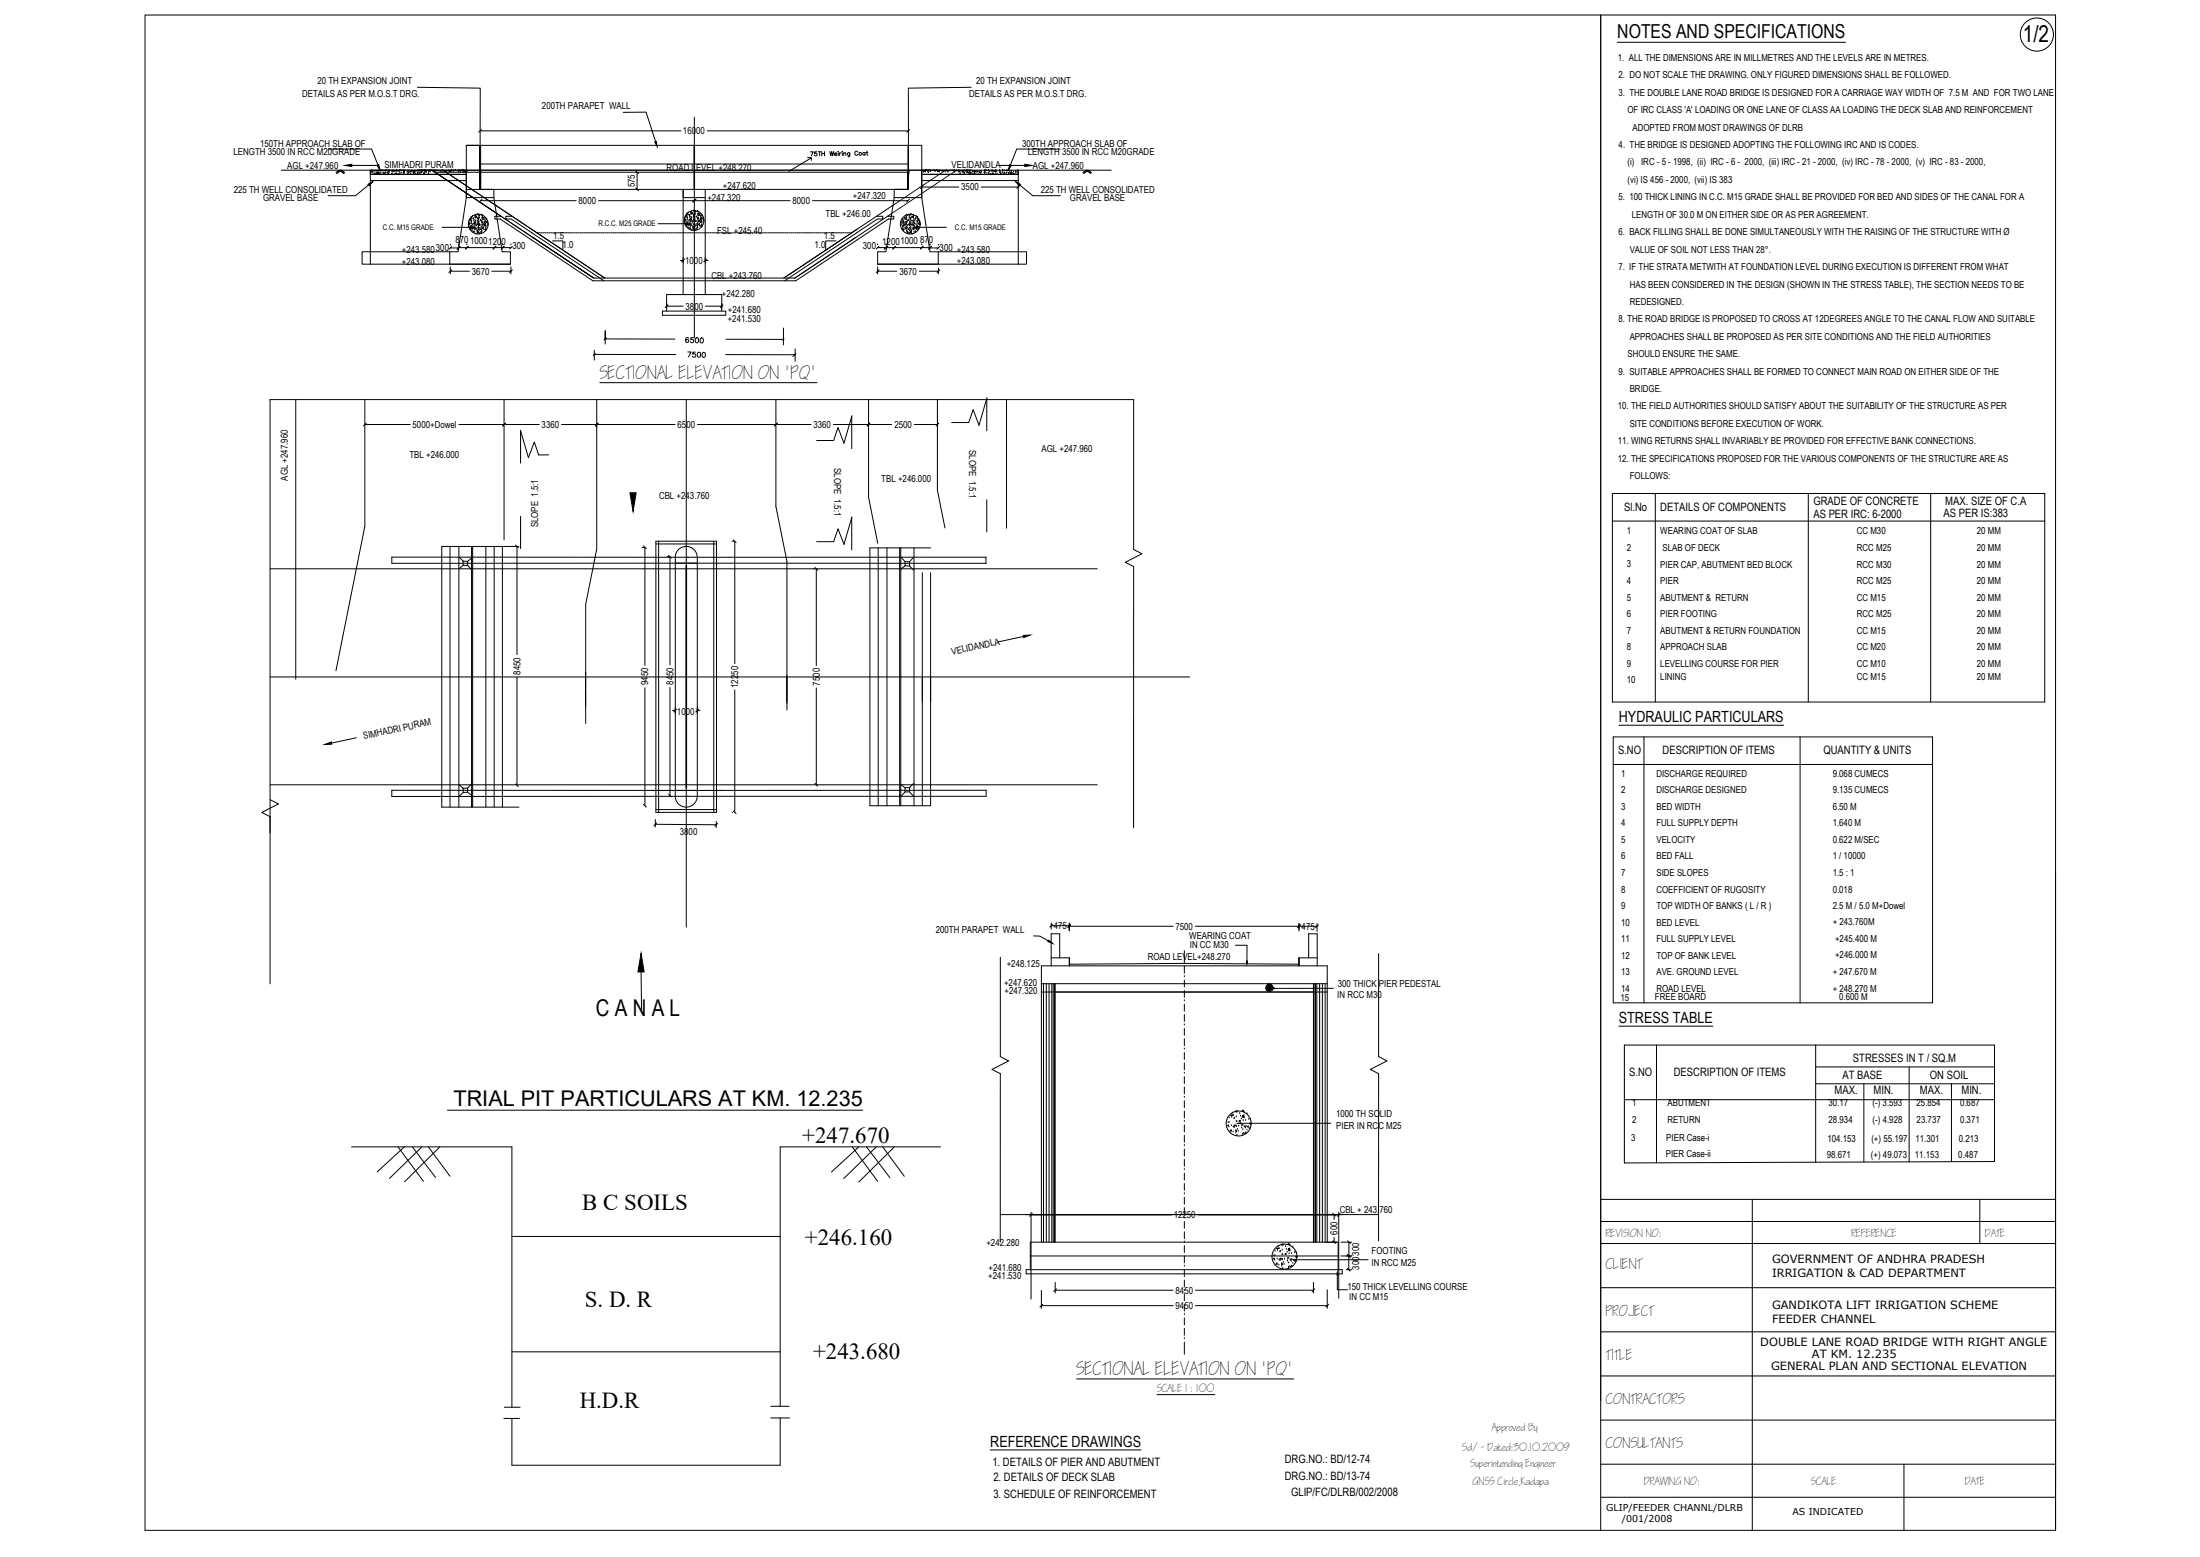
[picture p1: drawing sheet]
<svg xmlns="http://www.w3.org/2000/svg" width="1189mm" height="841mm" viewBox="0 0 1189 841" stroke-linecap="round" stroke-linejoin="round" font-family="sans-serif">
<!-- layer: abutment -->
<g fill="#000" stroke="#000" stroke-width=".54">
<path d="M354 77l1-1v3zM199 100l2-2-2 2zM204 89h1v3zM259 92h1l-1 3zM490 92h1v3zM546 89l-1 3zM549 98l2 2zM340 266h4l-2 10zM567 508l2 2-3-1zM674 519v2zM346 515l2 10h-3zM687 534h2z"/>
<path d="M669 607l1-1v1zM699 680h2v1zM723 687v2h-1z"/>
</g>
<g fill="none" stroke="#000" stroke-width=".54">
<path d="M226 47l34 1-1 44M525 47l-34 1v44M252 79v28M252 79h7v23h1M337 61h12l5 16M375 79v23M375 63v120M152 92h81h1M177 81h24l3 8M182 93l1-1 3 2M182 93l2-1 2 1M186 93l-1-1-3 2"/>
<path d="M199 100l-7 6h-15M200 92v51h-4v-7h4M200 94h.1M201 92h.1M201 93h.1M201 94h.1M202 94h.1M203 94h.1M203 93h.1M204 93h.1M204 94v-1zM204 94h.1"/>
<path d="M205 94h.1M205 93h.1M205 92h.1M206 92h.1M206 94h.1M207 92h.1M207 94h.1M208 92h.1M208 93h.1M208 94h.1M209 93h.1M209 92h.1"/>
<path d="M210 94h.1M210 93h.1M210 92h.1M212 94h.1M212 93h.1M212 92h.1M213 92h.1M213 93h.1M214 94h.1M214 92h.1M214 93h.1M215 92h.1"/>
<path d="M215 94h.1M216 92h-1M216 94h.1M216 92h.1M217 94h.1M217 92h.1M218 93h.1M218 92h.1M218 94h.1M219 93h.1M220 93h.1M220 92h.1"/>
<path d="M220 94h.1M221 94h.1M221 94h-1M221 93h.1M222 93h.1M222 94h.1M223 93h.1M223 92h1zM224 94h.1M224 93h.1M224 92h.1M225 94h.1"/>
<path d="M225 93h.1M226 94h.1M226 92h.1M226 93h1M226 93h.1M226 93l1 1M227 93h-1M227 92h.1M227 94h.1M227 93h1zM228 93h.1M228 92h.1"/>
<path d="M229 92h.1M229 93v1M229 93h.1M230 93h.1M232 94h.1M232 93h.1M232 93v1M233 92h.1M232 92h.1M234 92h.1M234 93h.1M234 93h1"/>
<path d="M235 92h.1M235 93h.1M235 93l1 1M236 92h.1M236 94h1M237 92h.1M237 94l1 1M238 92h.1M238 95h1M238 93h.1M239 92h.1M239 96h1"/>
<path d="M239 93h.1M239 92h1M240 92l1 1M240 96l1 1M240 93h.1M241 93h1M241 97h1M241 93h.1M242 94h.1M242 98h.1M242 92h.1M243 92h.1"/>
<path d="M243 93h.1M243 94v1M243 98v1M244 93h.1M244 95h.1M244 99h.1M244 92h.1M245 95v1M245 99v1M245 92h.1M245 93h.1M246 96h.1"/>
<path d="M246 92h.1M247 97h.1M247 97l1 1M248 92h.1M248 98h1M249 92h.1M249 93h.1M249 99h1M250 92h.1M250 99l1 1M250 93h.1M251 93h.1"/>
<path d="M251 100h1M251 92v1M252 92h.1M252 93h.1M252 92h-52v2h52M436 85h2M438 82h1l-1 2M438 87v-2l-12 8M441 82h-1v1a.8 .8 0 0 1 1 0 .8 .8 0 0 1 0 1 .8 .8 0 0 1-1 0M443 82v2M444 82h-2M444 82v2"/>
<path d="M446 82v2M446 83h-2M448 82l1 2v-2l1 2 1-2M451 83h1a.6 .6 0 0 0-1 0v1h1M453 82h.1M453 83v1M454 83v1M455 83h-1M455 82h.1M455 83v1M456 83h1v1M456 82v2"/>
<path d="M459 82v2l-1 1M459 83a.7 .7 0 0 0-1 0 .7 .7 0 0 0 0 1 .7 .7 0 0 0 1 0M464 82a.8 .8 0 0 0-1 0 .8 .8 0 0 0-1 1 .9 .9 0 0 0 0 1 1.1 1.1 0 0 0 2-1M467 83a.7 .7 0 0 0-1 0 .7 .7 0 0 0 0 1 .7 .7 0 0 0 1 0M467 82v2M468 82h1M468 82l1 1v1M498 93h.1M498 92h52v2h-52M498 92h.1M499 92v1M499 93h.1"/>
<path d="M499 100h.1M500 93h.1M500 99v1M500 92h.1M501 99h-1M501 93h.1M502 93h.1M502 92h.1M502 98h-1M503 92h.1M503 97l-1 1M504 97h-1"/>
<path d="M504 92h.1M505 96h-1M505 92h.1M505 93h.1M506 99l-1 1M506 95l-1 1M506 92h.1M507 93h.1M507 99h-1M507 95h-1M507 92h.1M508 98l-1 1"/>
<path d="M508 94l-1 1M508 93h.1M508 92h.1M508 98h.1M509 94h-1M509 93h.1M509 97h.1M510 93h.1M510 96v1M510 92v1M511 92h.1M511 93h.1"/>
<path d="M511 96h.1M512 93h.1M512 95h.1M512 92h1M513 94v1M514 92h.1M514 94h-1M515 92h.1M515 93l-1 1M515 93h.1M516 92h.1M516 93h.1"/>
<path d="M516 93h-1M517 92h.1M518 92h.1M518 93h.1M519 93h.1M519 93v1M519 94h.1M520 93h.1M521 93h.1M521 93v1M521 92h.1M522 93h.1"/>
<path d="M522 92h.1M523 92h.1M523 93h.1M523 94h.1M524 92h.1M524 93v1M524 93h.1M524 92h-7h-1M525 92h.1M525 94h.1M526 93h.1M526 94h.1"/>
<path d="M526 92h.1M527 93h.1M527 94h.1M527 92h.1M528 93h.1M528 94h.1M529 93h.1M530 94h.1M530 92h.1M530 93h.1M532 93h.1M532 92h.1"/>
<path d="M532 94h.1M533 92h.1M533 94h.1M534 92h.1M534 94h.1M535 92v1M535 94h.1M536 92h.1M536 93h.1M536 94h.1M537 94h.1M537 93h.1"/>
<path d="M537 92h.1M538 93h.1M538 94h.1M538 92h.1M539 93h.1M539 94h.1M540 93h.1M540 92h.1M541 93h.1M541 94h.1M542 92h.1M542 93h.1"/>
<path d="M542 94h1M543 92h.1M543 93h.1M543 94h.1M544 92h.1M544 94h.1M545 92h.1M545 94h.1M546 92h.1M546 93h.1M546 94h.1M546 93l1 1z"/>
<path d="M547 93h.1M547 94h.1M548 94h.1M548 93h.1M549 93h.1M549 94h.1M550 93h.1M550 92h.1M550 94h.1M551 100l7 6h15M573 81h-24l-3 8M585 93l2-1 2 2"/>
<path d="M585 93l3-1 2 1M590 93l-2-1-2 2M601 92h-51v51h5v-7h-5M246 100h.1M247 101h.1M247 101l1 1M248 102h1M249 103h1M250 103l1 1M251 104h1M252 104l1 1M252 100l1 1"/>
<path d="M253 105h1M253 101h1M253 120h.1M254 119h.1M254 106h1M254 102h1M254 118h.1M255 118h.1M255 119h.1M255 120h.1M255 117h.1M255 106l1 1"/>
<path d="M255 102l1 1M256 118h.1M256 107h.1M256 103h.1M256 119h.1M257 119h.1M257 118h.1M257 117h.1M257 107v1M257 103v1M257 120h.1M258 117h-1z"/>
<path d="M258 117h-1M258 108v1M258 104v1M258 120h.1M258 116h.1M258 119h.1M258 118h.1M259 118h-1M259 119h.1M259 109h.1M259 105h.1M259 118h.1"/>
<path d="M259 116h.1M259 117h.1M260 119h.1M260 109v1M260 105v1M260 116h.1M260 120h.1M260 118h.1M260 110h1M260 106h1M260 116h1M261 118h.1"/>
<path d="M261 120h.1M261 119h.1M261 117h.1M261 116h.1M261 118l1-1zM261 111h1M261 107h1M262 119h.1M262 120h.1M262 111l1 1M262 107l1 1M263 120h.1"/>
<path d="M263 118h.1M263 119h.1M263 112h1M263 108h1M264 108l1 1M264 112l1 1M265 109l1 1M265 113h1M266 110h1M266 114h1M267 110l1 1M267 114l1 1"/>
<path d="M268 111h.1M268 115h1M370 119h.1M370 118h.1M370 119l1-1zM370 117h.1M371 117h.1M371 116h.1M371 119h.1M371 118h.1M371 115h.1M372 119h.1"/>
<path d="M372 115h.1M372 116h.1M373 119h.1M373 117h.1M373 118h.1M373 120h.1M373 116h.1M373 115h.1M374 119h.1M374 118h.1M374 115h.1M375 119h-1z"/>
<path d="M375 118h.1M375 114h.1M375 119h.1M375 117h.1M375 116h.1M375 120h.1M376 118h.1M376 120h-1M376 120h.1M376 115h.1M376 119h.1M376 116h.1"/>
<path d="M376 114h.1M376 117h.1M377 120h.1M377 114h.1M377 118h.1M377 116h.1M377 119h.1M377 117h.1M377 115h.1M378 120h.1M378 118h.1M378 116h.1"/>
<path d="M378 119h.1M378 116v-1zM379 118h.1M379 117h.1M379 120h.1M379 119h.1M379 116h.1M380 118h.1M380 120h.1M380 119h.1M381 102v57h-12v-57v5h12M482 115h.1"/>
<path d="M482 111h.1M483 114v1M483 110v1M484 114h.1M484 110h.1M485 113h.1M485 109v1M486 112v1M486 108v1M487 112h.1M487 108h.1M488 119h.1"/>
<path d="M488 118h.1M488 120h.1M488 111l-1 1M488 107l-1 1M489 117v1zM489 111h-1M489 107h-1M489 118h.1M490 118h.1M490 116h.1M490 117h.1M490 119h.1"/>
<path d="M490 120h.1M490 110h-1M490 106h-1M491 119h.1M491 102h.1M491 109l-1 1M491 105l-1 1M491 101v-22h7v28M491 116h.1M491 118h.1M491 117h.1M492 118h.1"/>
<path d="M492 116h.1M492 119h.1M492 109h-1M492 105h-1M492 120h.1M493 108l-1 1M493 104l-1 1M493 117h.1M493 119h.1M494 120h.1M494 117h.1M494 118h.1"/>
<path d="M494 107l-1 1M494 103l-1 1M494 119h.1M495 107h-1M495 103h-1M495 118h.1M495 117h.1M495 106v1M495 102v1M496 118h.1M496 119h.1M496 120h.1"/>
<path d="M496 117h.1M496 106h.1M496 102h.1M497 119h.1M497 120h.1M497 105h.1M497 101h.1M498 104v1M498 100v1M499 104h.1M500 103v1M501 103h-1"/>
<path d="M502 102h-1M503 101l-1 1M504 101h-1M505 100h-1M253 121h.1M254 121h-1M254 120h.1M254 121h.1M254 123h.1M254 120v1zM254 124h.1M255 123h.1"/>
<path d="M255 122h.1M255 125h.1M255 121h.1M255 124h.1M256 123h.1M256 125h.1M256 121h.1M256 124h.1M256 122h.1M257 126h.1M257 124h.1M257 123h.1"/>
<path d="M257 122h.1M257 121h.1M258 122h.1M258 124h.1M258 125h.1M258 126h.1M258 121h.1M258 123h.1M259 123h.1M259 121h.1M259 120h.1M259 122h.1"/>
<path d="M259 125h.1M259 126h.1M259 124h.1M260 124h.1M260 126h.1M260 123h.1M260 122h.1M260 125h.1M261 121h.1M261 124h.1M261 122h.1M261 123h.1"/>
<path d="M262 121h.1M262 122h.1M262 124h.1M262 125h.1M262 123h.1M263 124h.1M263 122h.1M263 121h.1M290 126h1M291 126h1M292 126h1M293 126h1"/>
<path d="M294 126h1M296 126h.1M297 126h.1M298 126h.1M299 130h5v5M299 126h1M300 126h1M301 126h1M302 126h1M303 126h1M304 126h1M306 126h.1"/>
<path d="M307 126h.1M308 126h1M309 126h1M310 126h1M311 126h1M312 126h1M313 126h1M314 126h1M316 126h.1M317 126h.1M318 126h1M319 126h1"/>
<path d="M320 126h1M321 126h1M322 126h1M323 126h1M325 126h.1M326 126h.1M327 126h1M328 126h1M329 126h1M330 126h1M331 126h1M332 126h1"/>
<path d="M333 126h1M335 126h.1M336 126h.1M337 126h1M338 126h1M339 126h1M340 126h1M341 126h1M342 126h1M344 126h.1M345 126h.1M346 126h1"/>
<path d="M347 126h1M348 126h1M349 126h1M350 126h1M351 126h1M352 126h1M354 126h.1M355 126h.1M356 126h1M357 126h1M358 126h1M359 126h1"/>
<path d="M360 126h1M361 126h1M363 126h.1M364 126h.1M365 126h1M366 126h1M367 126h1M368 126h1M369 126h1M370 126h1M371 121h.1M371 122h.1"/>
<path d="M371 120h.1M371 123h.1M371 126h1M372 122h.1M372 120h.1M372 121h.1M372 123h.1M373 126h.1M373 122h.1M373 124h.1M373 121h.1M374 126h.1"/>
<path d="M374 124h.1M374 122h.1M374 120h.1M374 123h.1M375 124h.1M375 122v1M375 123h.1M375 121h.1M375 126h1M375 124v-1zM375 122h.1M376 123h.1"/>
<path d="M376 121h.1M376 124h.1M376 126h1M376 122h.1M377 121h.1M377 124h.1M377 123h.1M377 122h.1M377 126h1M378 121h.1M378 122h.1M378 126h1"/>
<path d="M379 122h.1M379 123h.1M379 121h.1M379 126h1M380 126h1M382 126h.1M383 126h.1M384 126h.1M385 126h1M386 126h1M387 126h1M388 126h1"/>
<path d="M389 126h1M390 126h1M392 126h.1M393 126h.1M394 126h1M395 126h1M396 126h1M397 126h1M398 126h1M399 126h1M401 126h.1M402 126h.1"/>
<path d="M403 126h.1M404 126h1M405 126h1M406 126h1M407 126h1M408 126h1M409 126h1M411 126h.1M412 126h.1M413 126h1M414 126h1M415 126h1"/>
<path d="M416 126h1M417 126h1M418 126h1M420 126h.1M421 126h.1M422 126h1M423 126h1M424 126h1M425 126h1M426 126h1M427 126h1M428 126h1"/>
<path d="M430 126h.1M431 126h.1M432 126h1M433 126h1M434 126h1M435 126h1M436 126h1M437 126h1M439 126h.1M440 126h.1M441 126h1M442 126h1"/>
<path d="M443 126h1M444 126h1M445 126h1M446 126h1M447 126h1M449 126h.1M450 126h.1M451 126h1M452 130h-6v5M452 126h1M453 126h1M454 126h1"/>
<path d="M455 126h1M456 126h1M458 126h.1M459 126h.1M460 126h.1M487 121h.1M487 122h.1M487 120h.1M488 124h.1M488 122h.1M488 121h.1M488 123h.1"/>
<path d="M488 125h.1M488 122h1zM489 121h.1M489 124h.1M489 122h.1M489 123h.1M489 120h.1M490 122h.1M490 124h.1M490 121h.1M490 123h.1M490 125h.1"/>
<path d="M490 126h.1M491 126h.1M491 124h.1M491 122h.1M491 121h.1M491 123h.1M492 125h.1M492 123h.1M492 125v1zM492 121h.1M492 124h.1M492 126h.1"/>
<path d="M492 121h1zM493 125h.1M493 122h.1M493 124h.1M493 121h.1M493 126h.1M494 124h.1M494 122h.1M494 123h.1M494 126h.1M494 121h.1M495 121h.1"/>
<path d="M495 125h.1M495 123h.1M495 124h.1M495 122h.1M496 121h.1M496 122h.1M496 123h.1M496 125h.1M496 124h.1M496 120l1 1zM497 121h.1M429 150h1"/>
<path d="M423 177v9M321 189v6M321 191l44 1M322 191l-1 1M328 183l-2 1M365 183h-38v-4v7M392 192h38M392 183h31M424 183l-1 1M430 188v7M430 191l-2 2M160 216v151"/>
<path d="M197 216v68l-15 78M272 216v76M322 216v81l-6 29v65M324 207h118M371 216v285M419 216v58l6 29v81M469 216v53l5 24M507 216v49l4 20M533 215v18M533 215l-4 15-3-9-3 7h-9M544 216v69M281 232l5 15 3-8 2 7h6"/>
<path d="M281 233v17M460 225v17M460 225l-4 14-3-8-3 7h-9M281 279v17M460 280v17M460 279l-4 15-3-8-3 7h-9M533 270v17M243 295v141M248 295v141M255 295v141M263 295v141M267 295v141"/>
<path d="M271 295v141M280 295h-41v141h41M354 292h33v147h-33zM354 294h33M356 292v147M386 292v147M475 296v139M479 296v139M486 296v139M487 296v139M494 296v139M503 296h-33v139h33v-126"/>
<path d="M146 307h447M248 301l2 2M250 305v-2h3v2M250 305h3M250 305l-2 2M253 305l2 3M255 301l-2 2M365 301a6 6 0 0 1 6-6 6 6 0 0 1 6 6v3M365 304h12v61M365 301v129M371 306v120M487 301l2 2v3"/>
<path d="M489 306h3M489 306l-2 1M489 303h3v3M492 306l2 2M494 301l-2 2M498 309v126M533 301v3M533 301h-321v3h321M255 345h.1M146 366h497M377 366v61h-12M255 386h.1"/>
<path d="M146 432l4 2-9 5 5 2M146 424h447M212 427h321v3h-321zM248 424l2 2M250 428l-2 2M253 426v2h-3v-2M253 426h-3M253 428l2 2M255 423l-2 3M354 437h33M377 427v3a6 6 0 0 1-6 6 6 6 0 0 1-6-6M487 424l2 2"/>
<path d="M489 426v2l-2 2M492 425v3h-3M492 425l-3 1M492 428l2 2M494 423l-2 2M613 447v-141l-5-2 9-5-4-2v-81h-467v315M541 517v54l4 2-9 5 5 2v91M559 506h3l5 2M568 517h10v5M573 517v-13h-5v18M640 514v6M668 511h6v8"/>
<path d="M702 517v5v-5h10M707 517v-13h5v18M745 515v56l4 2-9 5 5 2v90M346 525l1 20M563 536h154M563 531h154M564 531v140M565 531v140M567 531v140M568 531v140M569 531v140M570 531v140"/>
<path d="M578 521l62-1 62 1M640 528h.1M640 522v4M640 529v4M640 535v4M684 534h.1M684 533h.1M685 534h.1M685 533h.1M685 532h.1M685 535h.1M686 532h.1"/>
<path d="M686 535h.1M686 532h-1M686 534h.1M686 533h.1M686 534h1M687 534h.1M687 533h.1M687 535h.1M687 532v1M687 532h.1M710 531v140M711 531v140"/>
<path d="M712 531v140M713 531v140M715 531v140M716 531v140M721 534h-32M640 541h.1M640 554h.1M640 542v4M640 548v4M640 555v4M640 567h.1M640 580h.1"/>
<path d="M640 561v4M640 569v3M640 574v4M640 593h.1M640 582v3M640 587v4M640 595v3M640 606h.1M640 619h.1M640 600v4M640 608v3M640 613v4"/>
<path d="M663 608h1zM664 606h.1M664 609h.1M664 604h.1M665 602h1zM665 610v1zM665 608h.1M666 604h.1M666 601h.1M666 611h.1M666 602h.1M666 609h.1"/>
<path d="M667 604h.1M667 608h.1M667 609h.1M668 601h.1M668 611h.1M668 612h.1M668 608h.1M668 606h.1M668 603h.1M668 609h.1M668 600h.1M668 613h.1"/>
<path d="M669 601h.1M669 610h.1M669 611h.1M669 608h.1M670 605h.1M670 601h.1M670 606h.1M670 603h.1M670 607h49M671 604h.1M671 609h.1M671 608h.1"/>
<path d="M671 600h.1M671 600h1M672 613h.1M672 603h.1M672 610h.1M672 608h.1M672 603h-1zM672 605h.1M672 612h.1M672 600h.1M672 603v1zM672 601h.1"/>
<path d="M673 608l-1 1zM673 609h.1M673 605h.1M673 611v1zM673 608h.1M674 610h.1M674 602h.1M674 608h1zM675 605h.1M675 609h.1M675 610h.1M676 607h.1"/>
<path d="M676 605h.1M676 608h.1M640 632h.1M640 621v3M640 626v4M640 634v3M640 639v4M1078 627l-200 1M541 656h204M640 645h.1M640 658h.1M640 647v3"/>
<path d="M640 652v4M640 660v3M557 678h166M563 671v-149h154v149M640 671h.1M640 665v4M640 673v4M640 678v4M688 680h1zM688 678h.1M689 678h.1M689 676h.1"/>
<path d="M690 674h.1M690 675h.1M691 673h.1M691 674h.1M692 676h.1M692 680h.1M692 673h.1M693 678h.1M693 675h.1M693 673h.1M693 672h.1M694 677h1z"/>
<path d="M695 673h.1M695 678h.1M695 675h.1M696 676h.1M696 680h.1M696 672h.1M696 672h1M696 675h.1M696 676l1-1v1zM696 674v1zM697 677h.1M697 672h.1"/>
<path d="M697 675h.1M697 673h.1M698 677h.1M699 674h.1M700 677h.1M700 679h.1M701 679h.1M555 686h170v2h-170zM557 686v-15h166v15M640 684h.1M640 697h.1M640 686v4"/>
<path d="M640 691v4M640 699v4M689 681h.1M689 683l1-1v1zM690 680h.1M691 683h.1M691 681h.1M692 681h.1M693 683h.1M693 684h.1M693 680h.1M693 685h.1"/>
<path d="M693 682h.1M694 683h.1M694 680h.1M696 681h.1M696 685h.1M696 682h.1M697 684h.1M697 680h.1M698 681h.1M698 683v1h-1zM698 680h.1M699 682h.1"/>
<path d="M699 680h.1M700 681h.1M700 682h.1M701 680h38M723 689v8h5M640 710h.1M640 704v4M640 712v4M640 717v4M640 723h.1M640 725v7M582 745h117"/>
<path d="M625 753h31M535 783h82"/>
<circle cx="1101" cy="19" r="9"/>
<circle cx="465" cy="83" r=".7"/>
<circle cx="375" cy="119" r="5"/>
<circle cx="258" cy="121" r="5"/>
<circle cx="492" cy="121" r="5"/>
<circle cx="686" cy="534" r="2"/>
<circle cx="669" cy="607" r="7"/>
<circle cx="694" cy="679" r="7"/>
</g>
<!-- layer: canal -->
<g fill="none" stroke="#000" stroke-width=".54">
<path d="M363 384h2M365 382v3M377 382v3M377 384h1M354 445l33 1M354 443v4M387 444v3M716 656h6M721 656v3M716 671h6M721 668v3M725 671h5"/>
<path d="M725 678h5M729 678v8M729 671v7M728 686h2"/>
</g>
<!-- layer: 0 -->
<g fill="none" stroke="#000" stroke-width=".54">
<path d="M865 8v819M874 23h123M252 79h7M260 70l-1 1M375 79h-115v23v-9M375 79h116v23v-9M492 70l-2 1M200 94h52M200 98h52M228 92h289M235 93h256v9M239 92l88 58-59-39"/>
<path d="M252 93v14h15v-5h-15M259 89h232M259 93v9M344 92l1 2M498 92v15h-15v-5h8M498 94h52M498 98h52M252 107l-4 29h-48M260 102h231M260 108l-1 1M267 107l4 29h5v7h-76M268 115l-35-23 88 58h108"/>
<path d="M269 115l52 35M271 117h-4v1h3l50 34h110l50-34h3v-1h-3M277 117h-4v1h3l50 34M344 102l1 1M376 108l-2 1M376 108l-1 1M474 117h3v1h-3l-50 34M482 115l-52 35M482 111l-58 39M483 107l-4 29h-5v7h76M483 102h8M491 108l-1 1"/>
<path d="M498 107l5 29h47M499 100l-2 2M551 100l-1 2M243 136v7M244 133l-1 2M249 133l-2 2 2-2M253 133l-1 2M268 133l-2 2M272 133l-1 2M277 133l-2 2M370 140l-2 1M382 140l-2 1"/>
<path d="M475 133l-1 2M479 133l-1 2M484 133l-2 2M499 133l-2 2M503 133l-1 2 1-2M507 136v7M508 133l-2 2M244 146l-1 1M277 146l-2 1M369 159h-9v9M381 159h9v9M475 146l-1 1"/>
<path d="M508 146l-2 1M358 168h34v2h-34zM361 165l-2 1M391 165l-2 1M198 229l-2 1M273 229l-1 1M323 229l-1 1M420 229l-1 1M470 229l-1 1M507 229l-1 1M871 267h234v112h-234zM895 267v112"/>
<path d="M977 267v112M1043 267v112M279 294l1 2M348 295l1 1M361 300l2 1M396 292l2 1M871 281h234M440 307l2 1M366 383l-2 1M378 383l-2 2M872 398h172v144h-172zM875 392h89"/>
<path d="M888 398v144M973 398v144M872 413h172M279 423l1 2M348 434l1 2M361 429l2 1M396 438l2 2M440 423l2 2M355 445l-2 1M388 445l-2 1M1111 472v355h-1033v-819h1033v819M569 499l-2 2"/>
<path d="M578 499l-1 2M579 500l-2 1M703 500l-2 1M712 500l-1 1M875 554h51M895 565v63M981 576h97M981 565v63M1032 576v52M878 594h200M981 585h97M1007 585v43"/>
<path d="M1055 585v42M190 619h87v141M215 619l14 19M218 619l-14 14M223 619l12 17M228 619l-18 18M231 619l12 16M238 619l-19 19M461 620l13 18M464 620l-15 13M468 620l13 16M474 620l-18 17"/>
<path d="M477 620l12 15M483 620l-19 18M508 619h-86v141M1078 627v-62h-200v63M558 655l-2 2M720 655l2 2M724 655l-1 2M865 660h246M865 648h246M947 648v179M1070 648v24M277 668h145"/>
<path d="M720 670l2 2M728 678l2 1M728 670l2 2M865 672h246M571 696l-2 2M711 696l-2 2M728 685l2 2M865 696h246M564 704l-2 2M718 704l-1 2M865 719h246M277 730h145"/>
<path d="M416 760h10M865 743h246M272 766h9M273 760h8M416 766h11M422 766v25h-145v-25M865 767h246M865 791h246M1029 791v36M865 809h246"/>
</g>
<!-- layer: slab -->
<g fill="none" stroke="#000" stroke-width=".54">
<path d="M259 71h109M382 71h109M344 93v9M260 108h51M323 108h52M375 108h52M439 108h52M498 101h20M530 101h20M243 132h.1M243 134h5M248 132h.1"/>
<path d="M248 134h28M252 132h.1M272 132h.1M276 132h.1M369 139v3M381 139v3M474 132h.1M474 134h29M479 132h.1M498 132h.1M503 132h.1M503 134h4"/>
<path d="M507 132h.1M243 147h11M243 144v4M266 147h10M276 144v4M368 141h1M381 141h2M474 144v4M474 147h11M497 147h10M507 145v3M360 164v3"/>
<path d="M360 165h9M381 165h9M390 164v3M197 229h25M248 229h43M303 229h62M322 231h.1M377 229h61M450 229h32M469 228v1M494 229h13M278 295h1"/>
<path d="M279 295v59M347 296h1M349 296v63M396 292h1M397 292v66M361 301h1M362 301v58M440 307h.1M441 307v53M279 366v58M349 371v64M362 371v59"/>
<path d="M397 373v66M441 372v52M396 439h.1M568 499v3M578 499v4M702 499v4M712 499v4M568 500h10M578 500h56M646 500h66M557 655v47M557 656h76"/>
<path d="M647 656h76M723 655v46M563 697v10M570 693v5M570 697h64M646 697h64M710 693v5M717 697v10M563 705h71M646 705h71"/>
</g>
<!-- layer: pier -->
<path d="M186 89h4v1zM554 89h4l-4 1zM254 122l2 1h-2zM370 120l3 1h-3zM494 123l3-1v1zM553 343h4l-4 1zM175 402l4-1v1z" fill="#000" stroke="#000" stroke-width=".54"/>
<path d="M190 89h14M540 89h14M239 123h15M356 121h14M497 123h14M553 344l-13 3M193 399l-14 2" fill="none" stroke="#000" stroke-width=".54"/>
<!-- layer: TEXT -->
<path d="M242 600h224" fill="none" stroke="#000" stroke-width=".54"/>
<g font-size="12.5">
<text x="1093" y="23">1/2</text>
<text x="322" y="549">C A N A L</text>
</g>
<g font-size="12.4">
<text x="434" y="617">+247.670</text>
<text x="315" y="654">B C SOILS</text>
<text x="435" y="672">+246.160</text>
<text x="316" y="706">S. D. R</text>
<text x="439" y="734">+243.680</text>
<text x="313" y="760">H.D.R</text>
</g>
<text font-size="11.7" x="245" y="597">TRIAL PIT PARTICULARS AT KM. 12.235</text>
<text font-size="10.4" x="874" y="21">NOTES AND SPECIFICATIONS</text>
<g font-size="9.3">
<text x="324" y="205">SECTIONAL ELEVATION ON 'PQ'</text>
<text x="582" y="743">SECTIONAL ELEVATION ON 'PQ'</text>
</g>
<g font-size="8.3">
<text x="875" y="390">HYDRAULIC PARTICULARS</text>
<text x="875" y="553">STRESS TABLE</text>
<text x="535" y="781">REFERENCE DRAWINGS</text>
</g>
<g font-size="7.4">
<text x="868" y="686">CLIENT</text>
<text x="868" y="711">PROJECT</text>
<text x="868" y="734">TITLE</text>
<text x="868" y="758">CONTRACTORS</text>
<text x="868" y="782">CONSULTANTS</text>
</g>
<g font-size="6.6">
<text x="370" y="187">6500</text>
<text x="371" y="194">7500</text>
</g>
<g font-size="6.2">
<text x="878" y="276">Sl.No</text>
<text x="897" y="276">DETAILS OF COMPONENTS</text>
<text x="980" y="273">GRADE OF CONCRETE</text>
<text x="1051" y="273">MAX. SIZE OF C.A</text>
<text x="980" y="280">AS PER IRC: 6-2000</text>
<text x="1050" y="279">AS PER IS:383</text>
<text x="874" y="407">S.NO</text>
<text x="898" y="407">DESCRIPTION OF ITEMS</text>
<text x="985" y="407">QUANTITY &amp; UNITS</text>
<text x="1001" y="574">STRESSES IN T / SQ.M</text>
<text x="880" y="581">S.NO</text>
<text x="904" y="581">DESCRIPTION OF ITEMS</text>
<text x="996" y="583">AT BASE</text>
<text x="1043" y="583">ON SOIL</text>
<text x="991" y="591">MAX.</text>
<text x="1012" y="591">MIN.</text>
<text x="1037" y="591">MAX.</text>
<text x="1060" y="591">MIN.</text>
<text x="694" y="790">DRG.NO.: BD/12-74</text>
<text x="536" y="792">1. DETAILS OF PIER AND ABUTMENT</text>
<text x="537" y="800">2. DETAILS OF DECK SLAB</text>
<text x="694" y="799">DRG.NO.: BD/13-74</text>
<text x="537" y="809">3. SCHEDULE OF REINFORCEMENT</text>
<text x="698" y="808">GLIP/FC/DLRB/002/2008</text>
</g>
<g font-size="6.1">
<text x="958" y="682">GOVERNMENT OF ANDHRA PRADESH</text>
<text x="958" y="690">IRRIGATION &amp; CAD DEPARTMENT</text>
<text x="958" y="707">GANDIKOTA LIFT IRRIGATION SCHEME</text>
<text x="958" y="715">FEEDER CHANNEL</text>
<text x="951" y="727">DOUBLE LANE ROAD BRIDGE WITH RIGHT ANGLE</text>
<text x="979" y="734">AT KM. 12.235</text>
<text x="957" y="740">GENERAL PLAN AND SECTIONAL ELEVATION</text>
</g>
<g font-size="5.6">
<text x="868" y="668">REVISION NO:</text>
<text x="1001" y="668">REFERENCE</text>
<text x="1073" y="668">DATE</text>
<text x="625" y="752">SCALE 1 : 100</text>
<text x="806" y="773">Approved By</text>
<text x="790" y="784">Sd/- Dated:30.10.2009</text>
<text x="795" y="792">Superintending Engineer</text>
<text x="796" y="802">GNSS Circle,Kadapa</text>
<text x="889" y="802">DRAWING NO:</text>
<text x="979" y="802">SCALE</text>
<text x="1062" y="802">DATE</text>
</g>
<g font-size="5.2">
<text x="874" y="33">1. ALL THE DIMENSIONS ARE IN MILLMETRES AND THE LEVELS ARE IN METRES.</text>
<text x="172" y="45">20 TH EXPANSION JOINT</text>
<text x="528" y="45">20 TH EXPANSION JOINT</text>
<text x="875" y="42">2. DO NOT SCALE THE DRAWING. ONLY FIGURED DIMENSIONS SHALL BE FOLLOWED.</text>
<text x="163" y="52">DETAILS AS PER M.O.S.T DRG.</text>
<text x="524" y="52">DETAILS AS PER M.O.S.T DRG.</text>
<text x="875" y="52">3. THE DOUBLE LANE ROAD BRIDGE IS DESIGNED FOR A CARRIAGE WAY WIDTH OF 7.5 M AND FOR TWO LANE</text>
<text x="293" y="59">200TH PARAPET WALL</text>
<text x="879" y="61">OF IRC CLASS 'A' LOADING OR ONE LANE OF CLASS AA LOADING THE DECK SLAB AND REINFORCEMENT</text>
<text x="882" y="71">ADOPTED FROM MOST DRAWINGS OF DLRB</text>
<text x="369" y="73">16000</text>
<text x="126" y="84">LENGTH 3500 IN RCC M20GRADE</text>
<text x="141" y="79">150TH APPROACH SLAB OF</text>
<text x="552" y="79">300TH APPROACH SLAB OF</text>
<text x="555" y="84">LENGTH 3500 IN RCC M20GRADE</text>
<text x="875" y="80">4. THE BRIDGE IS DESIGNED ADOPTING THE FOLLOWING IRC AND IS CODES.</text>
<text x="879" y="89">(i) IRC - 5 - 1998, (ii) IRC - 6 - 2000, (iii) IRC - 21 - 2000, (iv) IRC - 78 - 2000, (v) IRC - 83 - 2000,</text>
<text x="155" y="91">AGL +247.960</text>
<text x="208" y="91">SIMHADRI PURAM</text>
<text x="360" y="93">ROAD LEVEL +248.270</text>
<text x="514" y="91">VELIDANDLA</text>
<text x="558" y="92">AGL +247.960</text>
<text x="343" y="101" transform="rotate(-90 343 101)">575</text>
<text x="879" y="99">(vi) IS 456 - 2000, (vii) IS 383</text>
<text x="126" y="104">225 TH WELL CONSOLIDATED</text>
<text x="391" y="102">+247.620</text>
<text x="461" y="108">+247.320</text>
<text x="519" y="103">3500</text>
<text x="562" y="104">225 TH WELL CONSOLIDATED</text>
<text x="142" y="109">GRAVEL BASE</text>
<text x="313" y="110">8000</text>
<text x="382" y="109">+247.320</text>
<text x="428" y="110">8000</text>
<text x="578" y="109">GRAVEL BASE</text>
<text x="875" y="108">5. 100 THICK LINING IN C.C. M15 GRADE SHALL BE PROVIDED FOR BED AND SIDES OF THE CANAL FOR A</text>
<text x="446" y="117">TBL +246.00</text>
<text x="882" y="118">LENGTH OF 30.0 M ON EITHER SIDE OR AS PER AGREEMENT.</text>
<text x="246" y="131">87010001200</text>
<text x="299" y="129">1.5</text>
<text x="388" y="126">FSL +245.40</text>
<text x="445" y="129">1.5</text>
<text x="497" y="131">870</text>
<text x="875" y="127">6. BACK FILLING SHALL BE DONE SIMULTANEOUSLY WITH THE RAISING OF THE STRUCTURE WITH Ø</text>
<text x="217" y="137">+243.580300</text>
<text x="277" y="134">300</text>
<text x="304" y="134">1.0</text>
<text x="440" y="134">1.0</text>
<text x="466" y="134">300</text>
<text x="477" y="132">12001000</text>
<text x="508" y="136">300 +243.580</text>
<text x="881" y="136">VALUE OF SOIL NOT LESS THAN 28°.</text>
<text x="217" y="143">+243.080</text>
<text x="370" y="143">1000</text>
<text x="517" y="143">+243.080</text>
<text x="255" y="148">3670</text>
<text x="486" y="148">3670</text>
<text x="875" y="146">7. IF THE STRATA METWITH AT FOUNDATION LEVEL DURING EXECUTION IS DIFFERENT FROM WHAT</text>
<text x="384" y="151">CBL +243.760</text>
<text x="881" y="155">HAS BEEN CONSIDERED IN THE DESIGN (SHOWN IN THE STRESS TABLE), THE SECTION NEEDS TO BE</text>
<text x="390" y="160">+242.280</text>
<text x="370" y="167">3800</text>
<text x="881" y="165">REDESIGNED.</text>
<text x="393" y="174">+241.530</text>
<text x="393" y="169">+241.680</text>
<text x="875" y="174">8. THE ROAD BRIDGE IS PROPOSED TO CROSS AT 12DEGREES ANGLE TO THE CANAL FLOW AND SUITABLE</text>
<text x="881" y="184">APPROACHES SHALL BE PROPOSED AS PER SITE CONDITIONS AND THE FIELD AUTHORITIES</text>
<text x="879" y="193">SHOULD ENSURE THE SAME.</text>
<text x="875" y="202">9. SUITABLE APPROACHES SHALL BE FORMED TO CONNECT MAIN ROAD ON EITHER SIDE OF THE</text>
<text x="881" y="212">BRIDGE.</text>
<text x="874" y="221">10. THE FIELD AUTHORITIES SHOULD SATISFY ABOUT THE SUITABILITY OF THE STRUCTURE AS PER</text>
<text x="223" y="231">5000+Dowel</text>
<text x="293" y="231">3360</text>
<text x="366" y="231">6500</text>
<text x="440" y="231">3360</text>
<text x="483" y="231">2500</text>
<text x="881" y="231">SITE CONDITIONS BEFORE EXECUTION OF WORK.</text>
<text x="874" y="240">11. WING RETURNS SHALL INVARIABLY BE PROVIDED FOR EFFECTIVE BANK CONNECTIONS.</text>
<text x="524" y="243" transform="rotate(90 524 243)">SLOPE 1.5:1</text>
<text x="563" y="244">AGL +247.960</text>
<text x="221" y="248">TBL +246.000</text>
<text x="874" y="249">12. THE SPECIFICATIONS PROPOSED FOR THE VARIOUS COMPONENTS OF THE STRUCTURE ARE AS</text>
<text x="451" y="253" transform="rotate(90 451 253)">SLOPE 1.5:1</text>
<text x="155" y="260" transform="rotate(-90 155 260)">AGL +247.960</text>
<text x="476" y="261">TBL +246.000</text>
<text x="881" y="259">FOLLOWS:</text>
<text x="356" y="269">CBL +243.760</text>
<text x="291" y="285" transform="rotate(-90 291 285)">SLOPE 1.5:1</text>
<text x="879" y="289">1</text>
<text x="897" y="289">WEARING COAT OF SLAB</text>
<text x="1003" y="289">CC M30</text>
<text x="1068" y="289">20 MM</text>
<text x="879" y="298">2</text>
<text x="898" y="298">SLAB OF DECK</text>
<text x="1003" y="298">RCC M25</text>
<text x="1068" y="298">20 MM</text>
<text x="879" y="306">3</text>
<text x="897" y="307">PIER CAP, ABUTMENT BED BLOCK</text>
<text x="1003" y="307">RCC M30</text>
<text x="1068" y="307">20 MM</text>
<text x="879" y="315">4</text>
<text x="897" y="315">PIER</text>
<text x="1003" y="315">RCC M25</text>
<text x="1068" y="315">20 MM</text>
<text x="879" y="324">5</text>
<text x="897" y="324">ABUTMENT &amp; RETURN</text>
<text x="1003" y="324">CC M15</text>
<text x="1068" y="324">20 MM</text>
<text x="879" y="333">6</text>
<text x="897" y="333">PIER FOOTING</text>
<text x="1003" y="333">RCC M25</text>
<text x="1068" y="333">20 MM</text>
<text x="879" y="342">7</text>
<text x="897" y="342">ABUTMENT &amp; RETURN FOUNDATION</text>
<text x="1003" y="342">CC M15</text>
<text x="1068" y="342">20 MM</text>
<text x="515" y="354" transform="rotate(-12 515 354)">VELIDANDLA</text>
<text x="879" y="351">8</text>
<text x="897" y="351">APPROACH SLAB</text>
<text x="1003" y="351">CC M20</text>
<text x="1068" y="351">20 MM</text>
<text x="281" y="364" transform="rotate(-90 281 364)">8450</text>
<text x="879" y="360">9</text>
<text x="897" y="360">LEVELLING COURSE FOR PIER</text>
<text x="1003" y="360">CC M10</text>
<text x="1068" y="360">20 MM</text>
<text x="350" y="370" transform="rotate(-90 350 370)">9450</text>
<text x="364" y="370" transform="rotate(-90 364 370)">8450</text>
<text x="399" y="372" transform="rotate(-90 399 372)">12250</text>
<text x="443" y="370" transform="rotate(-90 443 370)">7500</text>
<text x="879" y="369">10</text>
<text x="897" y="367">LINING</text>
<text x="1003" y="367">CC M15</text>
<text x="1068" y="367">20 MM</text>
<text x="366" y="386" transform="rotate(1 366 386)">1000</text>
<text x="197" y="399" transform="rotate(-12 197 399)">SIMHADRI PURAM</text>
<text x="876" y="420">1</text>
<text x="895" y="420">DISCHARGE REQUIRED</text>
<text x="990" y="420">9.068 CUMECS</text>
<text x="876" y="428">2</text>
<text x="895" y="428">DISCHARGE DESIGNED</text>
<text x="990" y="428">9.135 CUMECS</text>
<text x="876" y="437">3</text>
<text x="895" y="437">BED WIDTH</text>
<text x="990" y="437">6.50 M</text>
<text x="876" y="446">4</text>
<text x="895" y="446">FULL SUPPLY DEPTH</text>
<text x="990" y="446">1.640 M</text>
<text x="367" y="451" transform="rotate(1 367 451)">3800</text>
<text x="876" y="455">5</text>
<text x="895" y="455">VELOCITY</text>
<text x="990" y="455">0.622 M/SEC</text>
<text x="876" y="464">6</text>
<text x="895" y="464">BED FALL</text>
<text x="990" y="464">1 / 10000</text>
<text x="876" y="473">7</text>
<text x="895" y="473">SIDE SLOPES</text>
<text x="990" y="473">1.5 : 1</text>
<text x="876" y="482">8</text>
<text x="895" y="482">COEFFICIENT OF RUGOSITY</text>
<text x="990" y="482">0.018</text>
<text x="876" y="491">9</text>
<text x="895" y="491">TOP WIDTH OF BANKS ( L / R )</text>
<text x="990" y="491">2.5 M / 5.0 M+Dowel</text>
<text x="569" y="502">475</text>
<text x="635" y="502">7500</text>
<text x="703" y="502">475</text>
<text x="876" y="500">10</text>
<text x="895" y="500">BED LEVEL</text>
<text x="990" y="500">+ 243.760M</text>
<text x="506" y="504">200TH PARAPET WALL</text>
<text x="643" y="507">WEARING COAT</text>
<text x="876" y="509">11</text>
<text x="895" y="509">FULL SUPPLY LEVEL</text>
<text x="992" y="509">+245.400 M</text>
<text x="643" y="512">IN CC M30</text>
<text x="620" y="519">ROAD LEVEL+248.270</text>
<text x="876" y="518">12</text>
<text x="895" y="518">TOP OF BANK LEVEL</text>
<text x="992" y="518">+246.000 M</text>
<text x="544" y="523">+248.125</text>
<text x="876" y="527">13</text>
<text x="895" y="527">AVE. GROUND LEVEL</text>
<text x="990" y="527">+ 247.670 M</text>
<text x="543" y="532">+247.620</text>
<text x="723" y="533">300 THICK PIER PEDESTAL</text>
<text x="543" y="537">+247.320</text>
<text x="723" y="539">IN RCC M30</text>
<text x="876" y="536">14</text>
<text x="895" y="536">ROAD LEVEL</text>
<text x="990" y="536">+ 248.270 M</text>
<text x="876" y="541">15</text>
<text x="894" y="540">FREE BOARD</text>
<text x="994" y="540">0.600 M</text>
<text x="882" y="597">1</text>
<text x="901" y="597">ABUTMENT</text>
<text x="988" y="597">30.17</text>
<text x="1012" y="597">(-) 3.593</text>
<text x="1036" y="597">25.854</text>
<text x="1059" y="597">0.687</text>
<text x="722" y="604">1000 TH SOLID</text>
<text x="722" y="610">PIER IN RCC M25</text>
<text x="882" y="607">2</text>
<text x="901" y="607">RETURN</text>
<text x="988" y="607">28.934</text>
<text x="1012" y="607">(-) 4.928</text>
<text x="1036" y="607">23.737</text>
<text x="1059" y="607">0.371</text>
<text x="881" y="616">3</text>
<text x="900" y="616">PIER Case-i</text>
<text x="987" y="617">104.153</text>
<text x="1011" y="617">(+) 55.197</text>
<text x="1035" y="617">11.301</text>
<text x="1059" y="617">0.213</text>
<text x="900" y="625">PIER Case-ii</text>
<text x="987" y="626">98.671</text>
<text x="1011" y="626">(+) 49.073</text>
<text x="1035" y="626">11.153</text>
<text x="1058" y="626">0.487</text>
<text x="634" y="658">12250</text>
<text x="724" y="655">CBL + 243.760</text>
<text x="723" y="667" transform="rotate(-90 723 667)">600</text>
<text x="533" y="673">+242.280</text>
<text x="741" y="677">FOOTING</text>
<text x="741" y="684">IN RCC M25</text>
<text x="534" y="687">+241.680</text>
<text x="734" y="686" transform="rotate(-90 734 686)">300300</text>
<text x="534" y="691">+241.530</text>
<text x="635" y="699">8450</text>
<text x="728" y="697">150 THICK LEVELLING COURSE</text>
<text x="635" y="707">9450</text>
<text x="729" y="702">IN CC M15</text>
</g>
<g font-size="5.1">
<text x="868" y="816">GLIP/FEEDER CHANNL/DLRB</text>
<text x="969" y="818">AS INDICATED</text>
<text x="876" y="822">/001/2008</text>
</g>
<g font-size="4.2">
<text x="207" y="124">C.C. M15 GRADE</text>
<text x="323" y="122">R.C.C. M25 GRADE</text>
<text x="516" y="124">C.C. M15 GRADE</text>
</g>
</svg>
